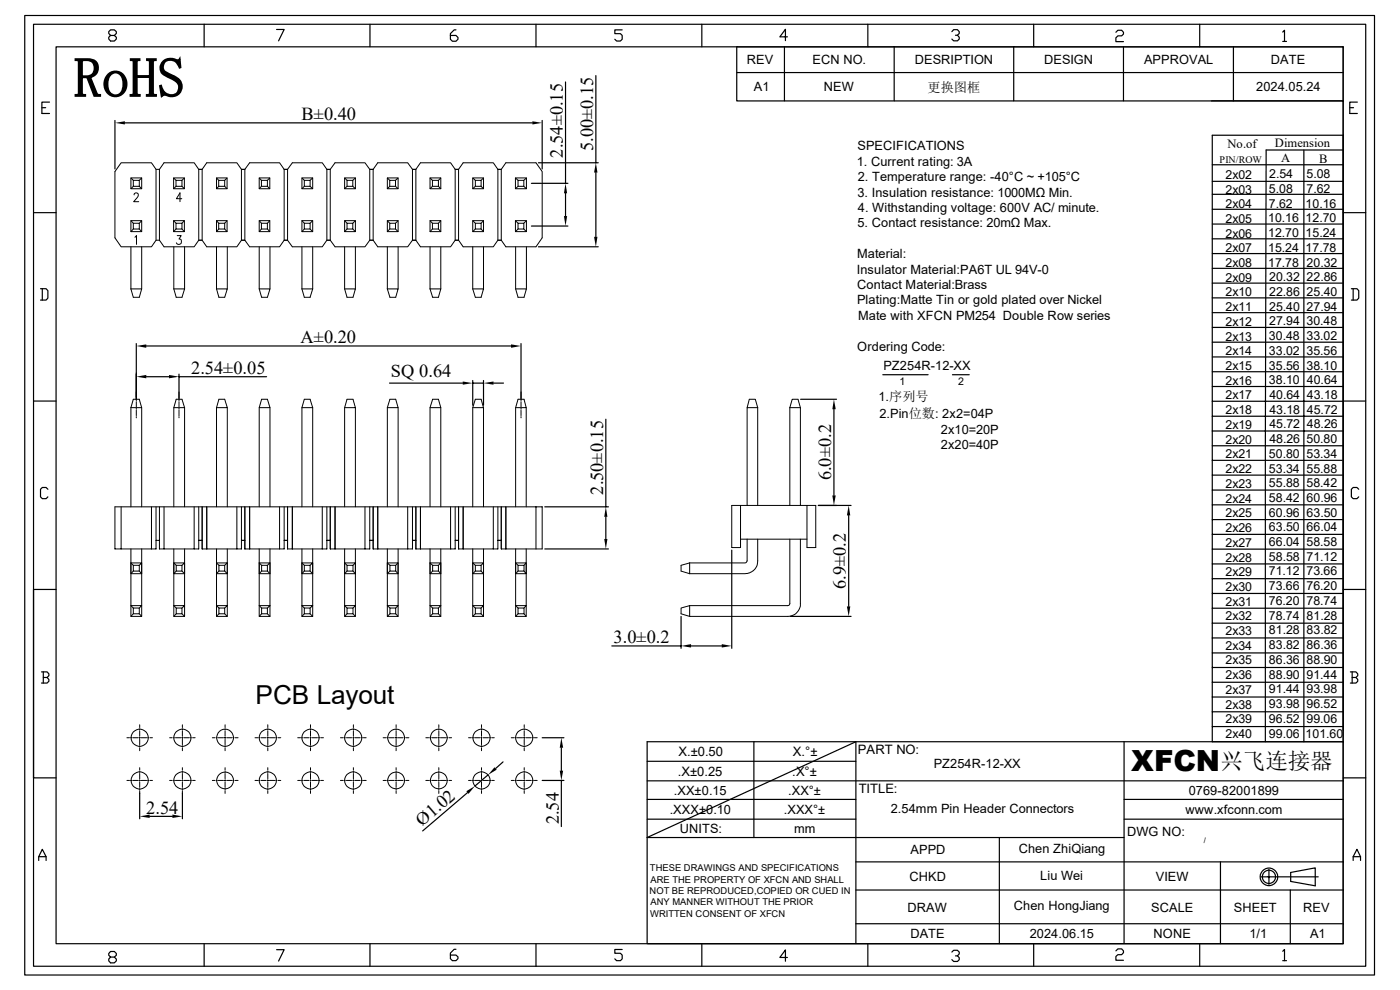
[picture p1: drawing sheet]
<svg xmlns="http://www.w3.org/2000/svg" width="297mm" height="210mm" viewBox="0 0 297 210" stroke-linecap="round" stroke-linejoin="round" font-family="sans-serif">
<g fill="none" stroke="#000" stroke-width=".25">
<path d="M5.2 3.3h286.4v203.5h-286.4zM7.1 5.1h282.6v199.9h-282.6zM11.9 9.9h273v190.3h-273zM23.5 7.5l-.4-.4v-.4l.4-.4h.8l.4 .4v.4l-.4 .4h-.8l-.4 .4v.4l.4 .4h.8l.4-.4v-.4l-.4-.4M43.3 5.1v4.8M58.7 6.2h1.6l-1.2 2.5M78.5 5.1v4.8M96.7 6.3h-.3l-.9 .8v1.2l.5 .4h.7l.5-.4v-.4l-.5-.4h-1.2M113.7 5.1v4.8M120 17.4v21.5M126.4 16v18.5M132 6.3h-1.6v.8h1.2l.4 .4v.8l-.4 .4h-.8l-.4-.4"/>
<path d="M148.9 5.1v4.8M156.3 9.9h128.6v11.5h-128.6zM156.3 15.4h128.6M166.4 9.9v11.5M167 7.8h-1.6l1.2-1.6v2.4M184.1 5.1v4.8M189.7 9.9v11.5M201.9 6.7l.4-.4h.8l.4 .4v.4l-.4 .4h-.4M203.1 7.5l.4 .4v.4l-.4 .4h-.8l-.4-.4M215.1 9.9v11.5M219.3 5.1v4.8M236.7 6.8l.5-.4h.8l.3 .4v.4l-.3 .4h-.8l-.5 .4v.8h1.6"/>
<path d="M238.3 9.9v11.5M254.5 5.1v4.8M261.7 9.9v11.5M272.1 6.8l.4-.4v2.4M272.1 8.8h.8M8.9 22.8h.8M10.5 21.7h-1.6v2.4h1.6M24.4 25.6v10.2M26.5 26.1h86.4M112.7 38.9h7.8M114.2 34.5h12.7M115 25.6v10.2"/>
<path d="M126.4 36.6v13.6M257 21.4h27.9v133.5M257.2 28.7h27.7v128.6h-27.7zM257.2 38.5h27.7M257.2 35h27.7M276.6 31.8v125.5M284.9 31.8h-16.3l-.2 62.8M286.3 22.8h.8M288 21.7h-1.7v2.4h1.7M7.1 45.1h4.8M112.7 47.9h7.8M114.2 52.4h12.7"/>
<path d="M120 41v4.8M257.2 41.2h27.7M257.2 56.9h27.7M257.2 53.8h27.7M257.2 50.7h27.7M257.2 47.5h27.7M257.2 44.4h27.7M284.9 45.1h4.8M8.6 61.2h1.2l.4 .5v1.5l-.4 .5h-1.2M9 61.2v2.5M28.9 72.9v11.8M31 73.4h77.4"/>
<path d="M31 79.9h4.9M38 79.4v5.3M38 79.9h18.6M110.5 72.9v11.8M187.3 79.5h9.6M202.1 79.5h3.5M257.2 78.9h27.7M257.2 75.7h27.7M257.2 72.6h27.7M257.2 69.5h27.7M257.2 66.3h27.7M257.2 63.2h27.7"/>
<path d="M257.2 60.1h27.7M286.7 61.2h1.2l.3 .5v1.5l-.3 .5h-1.2M287.1 61.2v2.5M7.1 85.1h4.8M82.6 81.3h15.6M100.3 80.7v5.3M100.3 81.3h2.3M102.6 80.7v5.3M104.7 81.3h2.1M128.5 88.9v18.6M169.8 84.7h7.7M176.9 86.8v18.3"/>
<path d="M257.2 97.6h27.6M257.2 91.4h27.7M257.2 88.3h27.7M257.2 85.1h27.7M257.2 94.6h27.7M257.2 82h27.7M268.4 94.6v62.7M284.9 85.1h4.8M10.2 103.8l-.4-.4h-.8l-.4 .4v1.6l.4 .4h.8l.4-.4M115.6 116.4h13.5M115.6 107.5h13.5M128.5 109.6v4.7"/>
<path d="M155.2 116.7v20.8M173.6 107.2h7M180 109.3v19.3M257.2 107.1h27.7M257.2 104h27.7M257.2 100.8h27.6M257.2 119.6h27.7M257.2 116.5h27.7M257.2 113.4h27.7M257.2 110.2h27.7M288.2 103.8l-.3-.4h-.8l-.4 .4v1.6l.4 .4h.8l.3-.4M11.9 125h-4.8v40h4.8"/>
<path d="M129.8 137h14.7M144.5 130.8v6.7M146.6 137h6.5M167.7 130.8h12.9M257.2 138.5h27.7M257.2 135.3h27.7M257.2 132.2h27.7M257.2 129h27.7M257.2 125.9h27.7M257.2 122.8h27.7M284.9 125h4.8M8.8 142.5h1.2l.4 .4v.4l-.4 .4"/>
<path d="M9.2 143.7h.8l.4 .4v.4l-.4 .4h-1.2M9.2 142.5v2.4M115 156.5h4.6M119.1 158.6v4.9M137.3 157.3h147.6v42.9h-147.6zM159.9 157.3v20.4M238.5 157.3v42.9M257.2 154.1h27.7M257.2 151h27.7M257.2 147.9h27.7M257.2 144.7h27.7M257.2 141.6h27.7"/>
<path d="M286.5 142.5h1.2l.3 .4v.4l-.3 .4M286.9 143.7h.8l.3 .4v.4l-.3 .4h-1.2M286.9 142.5v2.4M29.6 168.2v5.5M31.8 173.2h4.8M38.7 168.2v5.5M99.2 168.1l-9.5 8.2M103.5 164.4l-2.7 2.3M106.7 161.6l-1.5 1.4M115 165.6h4.6M119.1 165.6v9.7M137.3 161.5h44.3"/>
<path d="M137.3 165.6h147.6M137.3 169.6h44.3M137.3 173.8h44.3M212 177.7v22.5M238.5 169.6h46.4M238.5 173.8h46.4M238.5 177.7h-101.2l44.3-20.4v42.9M284.9 165h4.8M8.2 182.5v-.8l.8-1.5 .8 1.5v.8M8.2 181.7h1.6M181.6 182.8h103.3M181.6 188.8h103.3"/>
<path d="M181.6 195.9h103.3M258.9 182.8v17.4M267.5 186h1.4M269 186h.3M269.2 184.4v1.3M269.2 185.9v.3M269.2 186.3v1.3M269.5 186h10.2M273.7 188.8v11.4M273.8 185.1l5.2-1v3.8l-5.2-.9zM287.1 182.5v-.8l.8-1.5 .7 1.5v.8M287.1 181.7h1.5"/>
<path d="M23.5 203l-.4-.4v-.3l.4-.5h.8l.4 .5v.3l-.4 .4h-.8l-.4 .4v.4l.4 .4h.8l.4-.4v-.4l-.4-.4M43.3 200.2v4.8M58.7 201.4h1.6l-1.2 2.5M78.5 200.2v4.8M96.7 201.4h-.3l-.9 .8v1.2l.5 .4h.7l.5-.4v-.4l-.5-.4h-1.2M113.7 200.2v4.8M132 201.4h-1.6v.8h1.2l.4 .4v.8l-.4 .4h-.8l-.4-.4M148.9 200.2v4.8M167 203.1h-1.6l1.2-1.6v2.4M184.1 200.2v4.8M201.9 202l.4-.4h.8l.4 .4v.3l-.4 .5h-.4M203.1 202.8l.4 .3v.5l-.4 .3h-.8l-.4-.3"/>
<path d="M219.3 200.2v4.8M236.7 201.7l.5-.4h.8l.3 .4v.4l-.3 .4h-.8l-.5 .4v.8h1.6M254.5 200.2v4.8M272.1 201.8l.4-.4v2.4M272.1 203.8h.8"/>
<circle cx="269.2" cy="186" r="1.4"/>
<circle cx="269.2" cy="186" r="1.86"/>
</g>
<g fill="none" stroke="#000" stroke-width=".21">
<path d="M25.7 34.5h6.4l1 1.4h.7l1-1.4h6.4l1 1.4h.7v15.1h-.7l-1 1.4h-6.4l-1-1.4h-.7l-1 1.4h-6.4l-1.3-2v-14zM27.8 37.7h2.3v2.3h-2.3zM27.8 37.7l.5 .6M28.3 38.3h1.2v1.2h-1.2zM28.3 39.5l-.5 .5M29.5 39.5l.6 .5M30.1 37.7l-.6 .6M33.1 35.9v15.1M33.8 35.9v15.1M36.8 37.7h2.3v2.3h-2.3zM36.8 37.7l.5 .6M37.3 38.3h1.3v1.2h-1.3z"/>
<path d="M37.3 39.5l-.5 .5M38.6 39.5l.5 .5M39.1 37.7l-.5 .6M42.2 35.9h.7l1-1.4h6.3l1 1.4h.7v15.1h-.7l-1 1.4h-6.3l-1-1.4h-.7zM45.9 37.7h2.3v2.3h-2.3zM45.9 37.7l.5 .6M46.4 38.3h1.3v1.2h-1.3zM46.4 39.5l-.5 .5M47.7 39.5l.5 .5M48.2 37.7l-.5 .6M51.2 35.9h.7l1.1-1.4h6.3l1 1.4h.7v15.1h-.7l-1 1.4h-6.3l-1.1-1.4h-.7zM55 37.7h2.2v2.3h-2.2z"/>
<path d="M55 37.7l.5 .6M55.5 38.3h1.2v1.2h-1.2zM55.5 39.5l-.5 .5M56.7 39.5l.5 .5M57.2 37.7l-.5 .6M60.3 35.9h.7l1-1.4h6.4l.9 1.4h.8v15.1h-.8l-.9 1.4h-6.4l-1-1.4h-.7zM64.1 37.7h2.2v2.3h-2.2zM64.1 37.7l.5 .6M64.6 38.3h1.2v1.2h-1.2zM64.6 39.5l-.5 .5M65.8 39.5l.5 .5M66.3 37.7l-.5 .6"/>
<path d="M69.3 35.9h.8l1-1.4h6.3l1 1.4h.8v15.1h-.8l-1 1.4h-6.3l-1-1.4h-.8zM73.1 37.7h2.3v2.3h-2.3zM73.1 37.7l.5 .6M73.6 38.3h1.2v1.2h-1.2zM73.6 39.5l-.5 .5M74.8 39.5l.6 .5M75.4 37.7l-.6 .6M78.4 35.9h.8l.9-1.4h6.4l1 1.4h.7v15.1h-.7l-1 1.4h-6.4l-.9-1.4h-.8zM82.2 37.7h2.3v2.3h-2.3zM82.2 37.7l.5 .6M82.7 38.3h1.2v1.2h-1.2zM82.7 39.5l-.5 .5"/>
<path d="M83.9 39.5l.6 .5M84.5 37.7l-.6 .6M87.5 35.9h.7l1-1.4h6.4l1 1.4h.7v15.1h-.7l-1 1.4h-6.4l-1-1.4h-.7zM91.2 37.7h2.3v2.3h-2.3zM91.2 37.7l.5 .6M91.7 38.3h1.3v1.2h-1.3zM91.7 39.5l-.5 .5M93 39.5l.5 .5M93.5 37.7l-.5 .6M96.6 35.9h.7l1-1.4h6.3l1 1.4h.7v15.1h-.7l-1 1.4h-6.3l-1-1.4h-.7zM100.3 37.7h2.3v2.3h-2.3zM100.3 37.7l.5 .6"/>
<path d="M100.8 38.3h1.3v1.2h-1.3zM100.8 39.5l-.5 .5M102.1 39.5l.5 .5M102.6 37.7l-.5 .6M105.6 35.9h.7l1-1.4h6.4l1.3 1.9v14l-1.3 2h-6.4l-1-1.4h-.7zM109.3 37.7h2.4v2.3h-2.4zM109.3 37.7l.6 .6M109.9 38.3h1.2v1.2h-1.2zM109.9 39.5l-.6 .5M111.1 39.5l.6 .5M111.7 37.7l-.6 .6M27.8 46.8h2.3v2.3h-2.3z"/>
<path d="M27.8 46.8l.5 .6M27.8 52.4v8.9M28.3 47.4h1.2v1.2h-1.2zM28.3 48.6l-.5 .5M28.4 41.3l.1-.2 .2-.2h.3l.3 .4v.3l-.9 1.2h1M28.6 50.3l.4-.3v1.8M29.5 48.6l.6 .5M30.1 46.8l-.6 .6M30.1 52.4v8.9M36.8 46.8h2.3v2.3h-2.3zM36.8 46.8l.5 .6M36.9 52.4v8.9"/>
<path d="M37.3 47.4h1.3v1.2h-1.3zM37.3 48.6l-.5 .5M37.6 50h.8l-.4 .7a.58 .58 0 0 1 .4 .9 .58 .58 0 0 1-1-.1M38.6 42.1h-1.2l.8-1.2v1.9M38.6 48.6l.5 .5M39.1 46.8l-.5 .6M39.2 52.4v8.9M45.9 46.8h2.3v2.3h-2.3zM45.9 46.8l.5 .6M45.9 52.4v8.9M46.4 47.4h1.3v1.2h-1.3zM46.4 48.6l-.5 .5"/>
<path d="M47.7 48.6l.5 .5M48.2 46.8l-.5 .6M48.2 52.4v8.9M55 46.8h2.2v2.3h-2.2zM55 46.8l.5 .6M55 52.4v8.9M55.5 47.4h1.2v1.2h-1.2zM55.5 48.6l-.5 .5M56.7 48.6l.5 .5M57.2 46.8l-.5 .6M57.3 52.4v8.9M64.1 46.8h2.2v2.3h-2.2z"/>
<path d="M64.1 46.8l.5 .6M64.1 52.4v8.9M64.6 47.4h1.2v1.2h-1.2zM64.6 48.6l-.5 .5M65.8 48.6l.5 .5M66.3 46.8l-.5 .6M66.3 52.4v8.9M73.1 46.8h2.3v2.3h-2.3zM73.1 46.8l.5 .6M73.1 52.4v8.9M73.6 47.4h1.2v1.2h-1.2zM73.6 48.6l-.5 .5"/>
<path d="M74.8 48.6l.6 .5M75.4 46.8l-.6 .6M75.4 52.4v8.9M82.2 46.8h2.3v2.3h-2.3zM82.2 46.8l.5 .6M82.2 52.4v8.9M82.7 47.4h1.2v1.2h-1.2zM82.7 48.6l-.5 .5M83.9 48.6l.6 .5M84.5 46.8l-.6 .6M84.5 52.4v8.9M91.2 46.8h2.3v2.3h-2.3z"/>
<path d="M91.2 46.8l.5 .6M91.2 52.4v8.9M91.7 47.4h1.3v1.2h-1.3zM91.7 48.6l-.5 .5M93 48.6l.5 .5M93.5 46.8l-.5 .6M93.5 52.4v8.9M100.3 46.8h2.3v2.3h-2.3zM100.3 46.8l.5 .6M100.3 52.4v8.9M100.8 47.4h1.3v1.2h-1.3zM100.8 48.6l-.5 .5"/>
<path d="M102.1 48.6l.5 .5M102.6 46.8l-.5 .6M102.6 52.4v8.9M109.3 46.8h2.4v2.3h-2.4zM109.3 46.8l.6 .6M109.4 52.4v8.9M109.9 47.4h1.2v1.2h-1.2zM109.9 48.6l-.6 .5M111.1 48.6l.6 .5M111.7 46.8l-.6 .6M111.7 52.4v8.9M27.8 61.3h2.3l-.6 1.8h-1.2z"/>
<path d="M28.9 79.1v5.4M36.9 61.3h2.3l-.6 1.8h-1.2zM45.9 61.3h2.3l-.5 1.8h-1.3zM55 61.3h2.3l-.6 1.8h-1.2zM64.1 61.3h2.2l-.5 1.8h-1.2zM73.1 61.3h2.3l-.5 1.8h-1.3zM82.2 61.3h2.3l-.6 1.8h-1.2zM91.2 61.3h2.3l-.5 1.8h-1.2zM100.3 61.3h2.3l-.5 1.8h-1.3zM109.4 61.3h2.3l-.5 1.8h-1.3zM27.8 86.5v21M28.3 84.7h1.2l.6 1.8h-2.3z"/>
<path d="M28.9 84.8v.2M28.9 85.2v1.1M28.9 86.6v.2M28.9 87v1.2M28.9 88.4v.2M30.1 86.5v21M36.9 86.5h2.3l-.6-1.8h-1.2l-.5 1.8v21M38 83.1v1.4M38 84.8v.2M38 85.2v1.1M38 86.6v.2M38 87v1.2"/>
<path d="M38 88.4v.2M39.2 86.5v21M45.9 86.5h2.3l-.5-1.8h-1.3l-.5 1.8v21M48.2 86.5v21M55 86.5h2.3l-.6-1.8h-1.2l-.5 1.8v21M57.3 86.5v21M64.1 86.5h2.2l-.5-1.8h-1.2l-.5 1.8v21M66.3 86.5v21M73.1 86.5h2.3l-.5-1.8h-1.3l-.5 1.8v21M75.4 86.5v21M82.2 86.5h2.3l-.6-1.8h-1.2l-.5 1.8v21M84.5 86.5v21"/>
<path d="M91.2 86.5h2.3l-.5-1.8h-1.2l-.6 1.8v21M93.5 86.5v21M100.3 86.5h2.3l-.5-1.8h-1.3l-.5 1.8v21M102.6 86.5v21M109.4 86.5h2.2l-.4-1.8h-1.3l-.5 1.8v21M110.5 83.1v1.4M110.5 84.8v.2M110.5 85.2v1.1M110.5 86.6v.2M110.5 87v1.2M110.5 88.4v.2M111.6 86.5v21"/>
<path d="M158.5 86.5l.5-1.8h1.2l.5 1.8M160.7 86.5h-2.2v20.7M160.7 86.5v20.7M167.6 86.5h2.2v20.7M167.6 86.5v20.7M167.6 86.5l.5-1.8h1.2l.5 1.8M25.7 107.5v8.9M27.8 116.4v14.4h2.3v-14.4M27.8 119.4h2.3l-.6 .5M27.8 119.4v2.3h2.3v-2.3M27.8 119.4l.5 .5M28.3 119.9h1.2v1.2h-1.2z"/>
<path d="M32.1 107.5v8.9M33.1 107.5v8.9h-8.7v-8.9h90.6v8.9h-8.7v-8.9M33.1 114.6h.7M33.8 107.5v8.9h8.4v-8.9M34.8 107.5v8.9M36.9 116.4v14.4h2.3v-14.4M36.9 119.4h2.3l-.6 .5M36.9 119.4v2.3h2.3v-2.3M36.9 119.4l.5 .5M37.4 119.9h1.2v1.2h-1.2zM41.2 107.5v8.9M42.2 114.6h.7"/>
<path d="M42.9 107.5v8.9h8.3v-8.9M43.9 107.5v8.9M45.9 116.4v14.4h2.3v-14.4M45.9 119.4h2.3l-.5 .5M45.9 119.4v2.3h2.3v-2.3M45.9 119.4l.5 .5M46.4 119.9h1.3v1.2h-1.3zM50.2 107.5v8.9M51.2 114.6h.7M51.9 107.5v8.9h8.4v-8.9M53 107.5v8.9M55 116.4v14.4h2.3v-14.4"/>
<path d="M55 119.4h2.3l-.6 .5M55 119.4v2.3h2.3v-2.3M55 119.4l.5 .5M55.5 119.9h1.2v1.2h-1.2zM59.3 107.5v8.9M60.3 114.6h.7M61 107.5v8.9h8.3v-8.9M62 107.5v8.9M64.1 116.4v14.4h2.2v-14.4M64.1 119.4h2.2l-.5 .5M64.1 119.4v2.3h2.2v-2.3M64.1 119.4l.5 .5"/>
<path d="M64.6 119.9h1.2v1.2h-1.2zM68.4 107.5v8.9M69.3 114.6h.8M70.1 107.5v8.9h8.3v-8.9M71.1 107.5v8.9M73.1 116.4v14.4h2.3v-14.4M73.1 119.4h2.3l-.5 .5M73.1 119.4v2.3h2.3v-2.3M73.1 119.4l.5 .5M73.6 119.9h1.3v1.2h-1.3zM77.4 107.5v8.9M78.4 114.6h.8"/>
<path d="M79.2 107.5v8.9h8.3v-8.9M80.1 107.5v8.9M82.2 116.4v14.4h2.3v-14.4M82.2 119.4h2.3l-.6 .5M82.2 119.4v2.3h2.3v-2.3M82.2 119.4l.5 .5M82.7 119.9h1.2v1.2h-1.2zM86.5 107.5v8.9M87.5 114.6h.7M88.2 107.5v8.9h8.4v-8.9M89.2 107.5v8.9M91.2 116.4v14.4h2.3v-14.4"/>
<path d="M91.2 119.4h2.3l-.5 .5M91.2 119.4v2.3h2.3v-2.3M91.2 119.4l.6 .5M91.8 119.9h1.2v1.2h-1.2zM95.6 107.5v8.9M96.6 114.6h.7M97.3 107.5v8.9h8.3v-8.9M98.3 107.5v8.9M100.3 116.4v14.4h2.3v-14.4M100.3 119.4h2.3l-.5 .5M100.3 119.4v2.3h2.3v-2.3M100.3 119.4l.5 .5"/>
<path d="M100.8 119.9h1.3v1.2h-1.3zM104.6 107.5v8.9M105.6 114.6h.7M107.3 107.5v8.9M109.4 116.4v14.4h2.2v-14.4M109.4 119.4h2.2l-.4 .5M109.4 119.4v2.3h2.2v-2.3M109.4 119.4l.5 .5M109.9 119.9h1.3v1.2h-1.3zM113.7 107.5v8.9M146.3 119.4v2.3M146.3 119.4l-1.8 .5v1.2l1.8 .6"/>
<path d="M157.1 107.2v8.9h-1.9v-8.9h17.9v8.9h-1.9v-8.9M157.1 114.4h14.1M158.5 114.4v4.6l-.3 .4h-11.9M160.7 114.4v4.6a2.67 2.67 0 0 1-2.6 2.7h-11.8M167.6 114.4v13.6l-.3 .4-21 .1M169.8 114.4v13.6a2.67 2.67 0 0 1-2.7 2.8h-20.8v-2.3M28.3 129h1.2v1.2h-1.2zM28.3 129l-.5-.5h2.3l-.6 .5M28.3 130.2l-.5 .6M28.3 121.1l-.5 .6M29.5 130.2l.6 .6M29.5 121.1l.6 .6"/>
<path d="M37.4 129h1.2v1.2h-1.2zM37.4 129l-.5-.5h2.3l-.6 .5M37.4 130.2l-.5 .6M37.4 121.1l-.5 .6M38.6 130.2l.6 .6M38.6 121.1l.6 .6M46.4 129h1.3v1.2h-1.3zM46.4 129l-.5-.5h2.3l-.5 .5M46.4 130.2l-.5 .6M46.4 121.1l-.5 .6M47.7 130.2l.5 .6M47.7 121.1l.5 .6"/>
<path d="M55.5 129h1.2v1.2h-1.2zM55.5 129l-.5-.5h2.3l-.6 .5M55.5 130.2l-.5 .6M55.5 121.1l-.5 .6M56.7 130.2l.6 .6M56.7 121.1l.6 .6M64.6 129h1.2v1.2h-1.2zM64.6 129l-.5-.5h2.2l-.5 .5M64.6 130.2l-.5 .6M64.6 121.1l-.5 .6M65.8 130.2l.5 .6M65.8 121.1l.5 .6"/>
<path d="M73.6 129h1.3v1.2h-1.3zM73.6 129l-.5-.5h2.3l-.5 .5M73.6 130.2l-.5 .6M73.6 121.1l-.5 .6M74.9 130.2l.5 .6M74.9 121.1l.5 .6M82.7 129h1.2v1.2h-1.2zM82.7 129l-.5-.5h2.3l-.6 .5M82.7 130.2l-.5 .6M82.7 121.1l-.5 .6M83.9 130.2l.6 .6M83.9 121.1l.6 .6"/>
<path d="M91.8 129h1.2v1.2h-1.2zM91.8 129l-.6-.5h2.3l-.5 .5M91.8 121.1l-.6 .6M91.8 130.2l-.6 .6M93 130.2l.5 .6M93 121.1l.5 .6M100.8 129h1.3v1.2h-1.3zM100.8 129l-.5-.5h2.3l-.5 .5M100.8 130.2l-.5 .6M100.8 121.1l-.5 .6M102.1 130.2l.5 .6M102.1 121.1l.5 .6"/>
<path d="M109.9 129h1.3v1.2h-1.3zM109.9 129l-.5-.5h2.2l-.4 .5M109.9 130.2l-.5 .6M109.9 121.1l-.5 .6M111.2 130.2l.4 .6M111.2 121.1l.4 .6M146.3 128.5l-1.8 .5v1.2l1.8 .6M26.9 156.5h.6M27.7 156.5h.2M28.2 156.5h1.1M29.5 156.5h.3M29.6 153.7v.6"/>
<path d="M29.6 154.6v.2M29.6 155v1.2M29.6 156.4v.2M29.6 156.8v1.2M29.6 158.2v.2M29.6 158.6v.6M30 156.5h1.1M31.3 156.5h.2M31.8 156.5h.5M36 156.5h.5M36.8 156.5h.2M37.2 156.5h1.2"/>
<path d="M38.6 156.5h.2M38.7 153.7v.6M38.7 154.6v.2M38.7 155v1.2M38.7 156.4v.2M38.7 156.8v1.2M38.7 158.2v.2M38.7 158.6v.6M39 156.5h1.2M40.4 156.5h.2M40.9 156.5h.5M45 156.5h.6"/>
<path d="M45.8 156.5h.3M46.3 156.5h1.1M47.6 156.5h.3M47.8 153.7v.6M47.8 154.6v.2M47.8 155v1.2M47.8 156.4v.2M47.8 156.8v1.2M47.8 158.2v.2M47.8 158.6v.6M48.1 156.5h1.1M49.4 156.5h.3"/>
<path d="M49.9 156.5h.6M54.1 156.5h.6M54.9 156.5h.2M55.4 156.5h1.1M56.7 156.5h.2M56.8 153.7v.6M56.8 154.6v.2M56.8 155v1.2M56.8 156.4v.2M56.8 156.8v1.2M56.8 158.2v.2M56.8 158.6v.6"/>
<path d="M57.1 156.5h1.2M58.5 156.5h.2M59 156.5h.6M63.2 156.5h.6M64 156.5h.2M64.4 156.5h1.1M65.8 156.5h.2M65.9 153.7v.6M65.9 154.6v.2M65.9 155v1.2M65.9 156.4v.2M65.9 156.8v1.2"/>
<path d="M65.9 158.2v.2M65.9 158.6v.6M66.2 156.5h1.2M67.6 156.5h.2M68 156.5h.6M72.2 156.5h.6M73 156.5h.2M73.5 156.5h1.1M74.8 156.5h.3M75 153.7v.6M75 154.6v.2M75 155v1.2"/>
<path d="M75 156.4v.2M75 156.8v1.2M75 158.2v.2M75 158.6v.6M75.3 156.5h1.1M76.7 156.5h.2M77.1 156.5h.6M81.3 156.5h.6M82.1 156.5h.2M82.5 156.5h1.2M83.9 156.5h.2M84 153.7v.6"/>
<path d="M84 154.6v.2M84 155v1.2M84 156.4v.2M84 156.8v1.2M84 158.2v.2M84 158.6v.6M84.3 156.5h1.2M85.7 156.5h.2M86.1 156.5h.6M90.3 156.5h.6M91.1 156.5h.3M91.6 156.5h1.2"/>
<path d="M93 156.5h.2M93.1 153.7v.6M93.1 154.6v.2M93.1 155v1.2M93.1 156.4v.2M93.1 156.8v1.2M93.1 158.2v.2M93.1 158.6v.6M93.4 156.5h1.2M94.8 156.5h.2M95.2 156.5h.6M99.4 156.5h.6"/>
<path d="M100.2 156.5h.3M100.7 156.5h1.1M102 156.5h.2M102.2 153.7v.6M102.2 154.6v.2M102.2 155v1.2M102.2 156.4v.2M102.2 156.8v1.2M102.2 158.2v.2M102.2 158.6v.6M102.5 156.5h1.1M103.8 156.5h.3"/>
<path d="M104.3 156.5h.6M108.5 156.5h.6M109.3 156.5h.2M109.7 156.5h1.2M111.1 156.5h.2M111.2 153.7v.6M111.2 154.6v.2M111.2 155v1.2M111.2 156.4v.2M111.2 156.8v1.2M111.2 158.2v.2M111.2 158.6v.6"/>
<path d="M111.5 156.5h1.2M112.9 156.5h.3M113.4 156.5h.6M26.9 165.6h.6M27.7 165.6h.2M28.2 165.6h1.1M29.5 165.6h.3M29.6 162.8v.6M29.6 163.6v.3M29.6 164.1v1.1M29.6 165.4v.3M29.6 165.9v1.1"/>
<path d="M29.6 167.3v.2M29.6 167.7v.6M30 165.6h1.1M31.3 165.6h.2M31.8 165.6h.5M36 165.6h.5M36.8 165.6h.2M37.2 165.6h1.2M38.6 165.6h.2M38.7 162.8v.6M38.7 163.6v.3M38.7 164.1v1.1"/>
<path d="M38.7 165.4v.3M38.7 165.9v1.1M38.7 167.3v.2M38.7 167.7v.6M39 165.6h1.2M40.4 165.6h.2M40.9 165.6h.5M45 165.6h.6M45.8 165.6h.3M46.3 165.6h1.1M47.6 165.6h.3M47.8 162.8v.6"/>
<path d="M47.8 163.6v.3M47.8 164.1v1.1M47.8 165.4v.3M47.8 165.9v1.1M47.8 167.3v.2M47.8 167.7v.6M48.1 165.6h1.1M49.4 165.6h.3M49.9 165.6h.6M54.1 165.6h.6M54.9 165.6h.2M55.4 165.6h1.1"/>
<path d="M56.7 165.6h.2M56.8 162.8v.6M56.8 163.6v.3M56.8 164.1v1.1M56.8 165.4v.3M56.8 165.9v1.1M56.8 167.3v.2M56.8 167.7v.6M57.1 165.6h1.2M58.5 165.6h.2M59 165.6h.6M63.2 165.6h.6"/>
<path d="M64 165.6h.2M64.4 165.6h1.1M65.8 165.6h.2M65.9 162.8v.6M65.9 163.6v.3M65.9 164.1v1.1M65.9 165.4v.3M65.9 165.9v1.1M65.9 167.3v.2M65.9 167.7v.6M66.2 165.6h1.2M67.6 165.6h.2"/>
<path d="M68 165.6h.6M72.2 165.6h.6M73 165.6h.2M73.5 165.6h1.1M74.8 165.6h.3M75 162.8v.6M75 163.6v.3M75 164.1v1.1M75 165.4v.3M75 165.9v1.1M75 167.3v.2M75 167.7v.6"/>
<path d="M75.3 165.6h1.1M76.7 165.6h.2M77.1 165.6h.6M81.3 165.6h.6M82.1 165.6h.2M82.5 165.6h1.2M83.9 165.6h.2M84 162.8v.6M84 163.6v.3M84 164.1v1.1M84 165.4v.3M84 165.9v1.1"/>
<path d="M84 167.3v.2M84 167.7v.6M84.3 165.6h1.2M85.7 165.6h.2M86.1 165.6h.6M90.3 165.6h.6M91.1 165.6h.3M91.6 165.6h1.2M93 165.6h.2M93.1 162.8v.6M93.1 163.6v.3M93.1 164.1v1.1"/>
<path d="M93.1 165.4v.3M93.1 165.9v1.1M93.1 167.3v.2M93.1 167.7v.6M93.4 165.6h1.2M94.8 165.6h.2M95.2 165.6h.6M99.4 165.6h.6M100.2 165.6h.3M100.7 165.6h1.1M102 165.6h.2M102.2 162.8v.6"/>
<path d="M102.2 163.6v.3M102.2 164.1v1.1M102.2 165.4v.3M102.2 165.9v1.1M102.2 167.3v.2M102.2 167.7v.6M102.5 165.6h1.1M103.8 165.6h.3M104.3 165.6h.6M108.5 165.6h.6M109.3 165.6h.2M109.7 165.6h1.2"/>
<path d="M111.1 165.6h.2M111.2 162.8v.6M111.2 163.6v.3M111.2 164.1v1.1M111.2 165.4v.3M111.2 165.9v1.1M111.2 167.3v.2M111.2 167.7v.6M111.5 165.6h1.2M112.9 165.6h.3M113.4 165.6h.6"/>
<circle cx="29.6" cy="156.5" r="1.81"/>
<circle cx="38.7" cy="156.5" r="1.81"/>
<circle cx="47.8" cy="156.5" r="1.8"/>
<circle cx="56.8" cy="156.5" r="1.81"/>
<circle cx="65.9" cy="156.5" r="1.81"/>
<circle cx="74.9" cy="156.5" r="1.81"/>
<circle cx="84.1" cy="156.5" r="1.8"/>
<circle cx="93.1" cy="156.5" r="1.8"/>
<circle cx="102.2" cy="156.5" r="1.81"/>
<circle cx="111.2" cy="156.5" r="1.81"/>
<circle cx="29.6" cy="165.5" r="1.81"/>
<circle cx="38.7" cy="165.5" r="1.81"/>
<circle cx="47.8" cy="165.5" r="1.78"/>
<circle cx="56.8" cy="165.5" r="1.81"/>
<circle cx="65.9" cy="165.5" r="1.81"/>
<circle cx="74.9" cy="165.5" r="1.81"/>
<circle cx="84" cy="165.5" r="1.78"/>
<circle cx="93.1" cy="165.5" r="1.78"/>
<circle cx="102.2" cy="165.5" r="1.81"/>
<circle cx="111.2" cy="165.5" r="1.81"/>
</g>
<g fill="#000">
<path d="M24.4 26.1l2.1-.4v.7zM112.9 25.7l2.1 .4-2.1 .3zM126.4 34.5l.3 2.1h-.7zM119.6 45.8h.7l-.3 2.1zM120 38.9l.3 2.1h-.7zM126 50.2h.7l-.3 2.2zM28.9 73.4l2.1-.3v.7zM28.9 79.9l2.1-.4v.7zM35.9 79.5l2.1 .4-2.1 .3zM108.4 73.1l2.1 .3-2.1 .4zM98.2 80.9l2.1 .4-2.1 .3zM102.6 81.3l2.1-.4v.7z"/>
<path d="M176.9 84.7l.4 2.1h-.7zM128.2 114.3h.7l-.4 2.1zM128.5 107.5l.4 2.1h-.7zM176.6 105.1h.7l-.4 2.1zM180 107.2l.4 2.1h-.7zM144.5 137l2.1-.4v.8zM153.1 136.6l2.1 .4-2.1 .4zM179.7 128.6h.7l-.4 2.2zM119.1 156.5l.4 2.1h-.8zM29.6 173.2l2.2-.4v.7zM36.6 172.8l2.1 .4-2.1 .3zM98.9 167.8l1.9-1.1-1.4 1.7z"/>
<path d="M104.9 162.8l.5 .5-1.9 1.1zM118.7 163.5h.8l-.4 2.1z"/>
</g>
<text font-size="11.8" x="15.6" y="20.6">RoHS</text>
<text font-size="6.2" x="240" y="163.6">XFCN</text>
<text font-size="5.5" x="54.2" y="149.4">PCB Layout</text>
<text font-size="4.8" x="258.9" y="163.1">兴飞连接器</text>
<g font-size="3.9">
<text x="64" y="25.5">B±0.40</text>
<text x="119.4" y="33.4" transform="rotate(-90 119.4 33.4)">2.54±0.15</text>
<text x="125.8" y="32.1" transform="rotate(-90 125.8 32.1)">5.00±0.15</text>
<text x="63.8" y="72.8">A±0.20</text>
<text x="40.6" y="79.3">2.54±0.05</text>
<text x="82.9" y="80">SQ 0.64</text>
<text x="176.4" y="101.9" transform="rotate(-90 176.4 101.9)">6.0±0.2</text>
<text x="127.9" y="104.9" transform="rotate(-90 127.9 104.9)">2.50±0.15</text>
<text x="179.5" y="124.9" transform="rotate(-90 179.5 124.9)">6.9±0.2</text>
<text x="130.2" y="136.4">3.0±0.2</text>
<text x="31" y="172.6">2.54</text>
<text x="89.6" y="175.5" transform="rotate(-41 89.6 175.5)">Ø1.02</text>
<text x="118.5" y="174.9" transform="rotate(-90 118.5 174.9)">2.54</text>
</g>
<g font-size="2.8">
<text x="196.8" y="19.4">更换图框</text>
<text x="143.9" y="160.4">X.±0.50</text>
<text x="168.2" y="160.4">X.°±</text>
<text x="182" y="160">PART NO:</text>
<text x="143.8" y="164.5">.X±0.25</text>
<text x="168.1" y="164.5">.X°±</text>
<text x="182.2" y="168.3">TITLE:</text>
</g>
<g font-size="2.7">
<text x="158.5" y="13.6">REV</text>
<text x="172.4" y="13.6">ECN NO.</text>
<text x="194.1" y="13.6">DESRIPTION</text>
<text x="221.5" y="13.6">DESIGN</text>
<text x="242.7" y="13.6">APPROVAL</text>
<text x="269.6" y="13.6">DATE</text>
<text x="159.9" y="19.4">A1</text>
<text x="174.8" y="19.4">NEW</text>
<text x="266.5" y="19.4">2024.05.24</text>
<text x="181.7" y="35.1">1. Current rating: 3A</text>
<text x="181.9" y="31.8">SPECIFICATIONS</text>
<text x="260.4" y="31.5">No.of</text>
<text x="270.5" y="31.1">Dimension</text>
<text x="271.8" y="34.4">A</text>
<text x="279.9" y="34.5">B</text>
<text x="181.9" y="41.7">3. Insulation resistance: 1000MΩ Min.</text>
<text x="181.9" y="38.4">2. Temperature range: -40°C ~ +105°C</text>
<text x="182" y="44.9">4. Withstanding voltage: 600V AC/ minute.</text>
<text x="181.9" y="48.2">5. Contact resistance: 20mΩ Max.</text>
<text x="181.8" y="58">Insulator Material:PA6T UL 94V-0</text>
<text x="181.8" y="54.8">Material:</text>
<text x="181.8" y="64.5">Plating:Matte Tin or gold plated over Nickel</text>
<text x="181.9" y="61.3">Contact Material:Brass</text>
<text x="182" y="67.8">Mate with XFCN PM254 Double Row series</text>
<text x="181.9" y="74.4">Ordering Code:</text>
<text x="187.4" y="78.6">PZ254R-12-XX</text>
<text x="186.4" y="85.2">1.序列号</text>
<text x="186.6" y="88.8">2.Pin位数: 2x2=04P</text>
<text x="199.6" y="92">2x10=20P</text>
<text x="199.6" y="95.3">2x20=40P</text>
<text x="198.1" y="163">PZ254R-12-XX</text>
<text x="142.1" y="172.6">.XXX±0.10</text>
<text x="143" y="168.6">.XX±0.15</text>
<text x="166.3" y="172.6">.XXX°±</text>
<text x="167.2" y="168.6">.XX°±</text>
<text x="189" y="172.5">2.54mm Pin Header Connectors</text>
<text x="251.5" y="172.6">www.xfconn.com</text>
<text x="252.2" y="168.6">0769-82001899</text>
<text x="144.2" y="176.7">UNITS:</text>
<text x="168.5" y="176.7">mm</text>
<text x="239.1" y="177.3">DWG NO:</text>
<text x="193.2" y="181.2">APPD</text>
<text x="216.1" y="181">Chen ZhiQiang</text>
<text x="193" y="186.8">CHKD</text>
<text x="220.7" y="186.8">Liu Wei</text>
<text x="245.2" y="186.8">VIEW</text>
<text x="192.5" y="193.4">DRAW</text>
<text x="215.1" y="193.1">Chen HongJiang</text>
<text x="244.2" y="193.4">SCALE</text>
<text x="261.7" y="193.4">SHEET</text>
<text x="276.4" y="193.4">REV</text>
<text x="193.1" y="199">DATE</text>
<text x="218.4" y="199">2024.06.15</text>
<text x="244.7" y="199">NONE</text>
<text x="265" y="199">1/1</text>
<text x="277.9" y="199">A1</text>
</g>
<g font-size="2.6">
<text x="260" y="37.9">2x02</text>
<text x="260" y="41">2x03</text>
<text x="269.2" y="40.9">5.08</text>
<text x="269.2" y="37.8">2.54</text>
<text x="277.2" y="37.8">5.08</text>
<text x="277.2" y="40.9">7.62</text>
<text x="260" y="44.2">2x04</text>
<text x="260" y="47.3">2x05</text>
<text x="269" y="47.1">10.16</text>
<text x="269.2" y="44.1">7.62</text>
<text x="277" y="44.1">10.16</text>
<text x="277" y="47.1">12.70</text>
<text x="260" y="50.4">2x06</text>
<text x="260" y="53.5">2x07</text>
<text x="269" y="50.3">12.70</text>
<text x="269" y="53.4">15.24</text>
<text x="277" y="50.3">15.24</text>
<text x="277" y="53.4">17.78</text>
<text x="260" y="56.7">2x08</text>
<text x="260" y="59.8">2x09</text>
<text x="269" y="56.5">17.78</text>
<text x="269.2" y="59.6">20.32</text>
<text x="277.2" y="56.5">20.32</text>
<text x="277.2" y="59.6">22.86</text>
<text x="260" y="62.9">2x10</text>
<text x="269.2" y="62.8">22.86</text>
<text x="269.2" y="65.9">25.40</text>
<text x="277.2" y="62.8">25.40</text>
<text x="277.2" y="65.9">27.94</text>
<text x="260" y="66">2x11</text>
<text x="260" y="69.2">2x12</text>
<text x="269.2" y="69">27.94</text>
<text x="277.2" y="69">30.48</text>
<text x="260" y="72.2">2x13</text>
<text x="260" y="75.4">2x14</text>
<text x="269.2" y="72.1">30.48</text>
<text x="269.2" y="75.3">33.02</text>
<text x="277.2" y="72.1">33.02</text>
<text x="277.2" y="75.3">35.56</text>
<text x="260" y="78.5">2x15</text>
<text x="260" y="81.6">2x16</text>
<text x="269.2" y="78.4">35.56</text>
<text x="269.2" y="81.5">38.10</text>
<text x="277.2" y="78.4">38.10</text>
<text x="277.2" y="81.5">40.64</text>
<text x="260" y="84.7">2x17</text>
<text x="260" y="87.9">2x18</text>
<text x="269.3" y="84.6">40.64</text>
<text x="269.3" y="87.7">43.18</text>
<text x="277.2" y="84.6">43.18</text>
<text x="277.2" y="87.7">45.72</text>
<text x="260" y="91">2x19</text>
<text x="260" y="94.1">2x20</text>
<text x="269.3" y="90.9">45.72</text>
<text x="269.3" y="94">48.26</text>
<text x="277.2" y="94">50.80</text>
<text x="277.2" y="90.9">48.26</text>
<text x="260" y="97.2">2x21</text>
<text x="260" y="100.4">2x22</text>
<text x="269.2" y="97.1">50.80</text>
<text x="269.2" y="100.2">53.34</text>
<text x="277.2" y="97.1">53.34</text>
<text x="277.2" y="100.2">55.88</text>
<text x="260" y="103.5">2x23</text>
<text x="260" y="106.6">2x24</text>
<text x="269.2" y="103.4">55.88</text>
<text x="269.2" y="106.5">58.42</text>
<text x="277.2" y="103.4">58.42</text>
<text x="277.2" y="106.5">60.96</text>
<text x="260" y="109.7">2x25</text>
<text x="260" y="112.8">2x26</text>
<text x="269.2" y="109.6">60.96</text>
<text x="269.2" y="112.7">63.50</text>
<text x="277.2" y="109.6">63.50</text>
<text x="277.2" y="112.7">66.04</text>
<text x="260" y="116">2x27</text>
<text x="260" y="119.1">2x28</text>
<text x="269.2" y="115.9">66.04</text>
<text x="269.2" y="119">58.58</text>
<text x="277.2" y="115.9">58.58</text>
<text x="277.2" y="119">71.12</text>
<text x="260" y="122.2">2x29</text>
<text x="260" y="125.3">2x30</text>
<text x="269.2" y="122.1">71.12</text>
<text x="269.2" y="125.2">73.66</text>
<text x="277.2" y="122.1">73.66</text>
<text x="277.2" y="125.2">76.20</text>
<text x="260" y="128.5">2x31</text>
<text x="260" y="131.6">2x32</text>
<text x="269.2" y="128.3">76.20</text>
<text x="269.2" y="131.5">78.74</text>
<text x="277.2" y="128.3">78.74</text>
<text x="277.2" y="131.5">81.28</text>
<text x="260" y="134.7">2x33</text>
<text x="260" y="137.8">2x34</text>
<text x="269.2" y="134.6">81.28</text>
<text x="269.2" y="137.7">83.82</text>
<text x="277.2" y="134.6">83.82</text>
<text x="277.2" y="137.7">86.36</text>
<text x="260" y="141">2x35</text>
<text x="269.2" y="140.8">86.36</text>
<text x="269.2" y="144">88.90</text>
<text x="277.2" y="144">91.44</text>
<text x="277.2" y="140.8">88.90</text>
<text x="260" y="144.1">2x36</text>
<text x="260" y="147.2">2x37</text>
<text x="269.2" y="147.1">91.44</text>
<text x="277.2" y="147.1">93.98</text>
<text x="260" y="150.3">2x38</text>
<text x="260" y="153.4">2x39</text>
<text x="269.2" y="150.2">93.98</text>
<text x="269.2" y="153.3">96.52</text>
<text x="277.2" y="150.2">96.52</text>
<text x="277.2" y="153.3">99.06</text>
<text x="260" y="156.6">2x40</text>
<text x="269.2" y="156.4">99.06</text>
<text x="277" y="156.4">101.60</text>
</g>
<g font-size="2.2">
<text x="190.8" y="81.7">1</text>
<text x="203.3" y="81.7">2</text>
</g>
<text font-size="2.1" x="258.7" y="34.6">PIN/ROW</text>
<g font-size="2">
<text x="137.9" y="184.8">THESE DRAWINGS AND SPECIFICATIONS</text>
<text x="137.8" y="189.6">NOT BE REPRODUCED,COPIED OR CUED IN</text>
<text x="138" y="187.2">ARE THE PROPERTY OF XFCN AND SHALL</text>
<text x="137.9" y="194.5">WRITTEN CONSENT OF XFCN</text>
<text x="138" y="192.1">ANY MANNER WITHOUT THE PRIOR</text>
</g>
<text font-size="1.6" x="255.4" y="178.7">/</text>
</svg>
